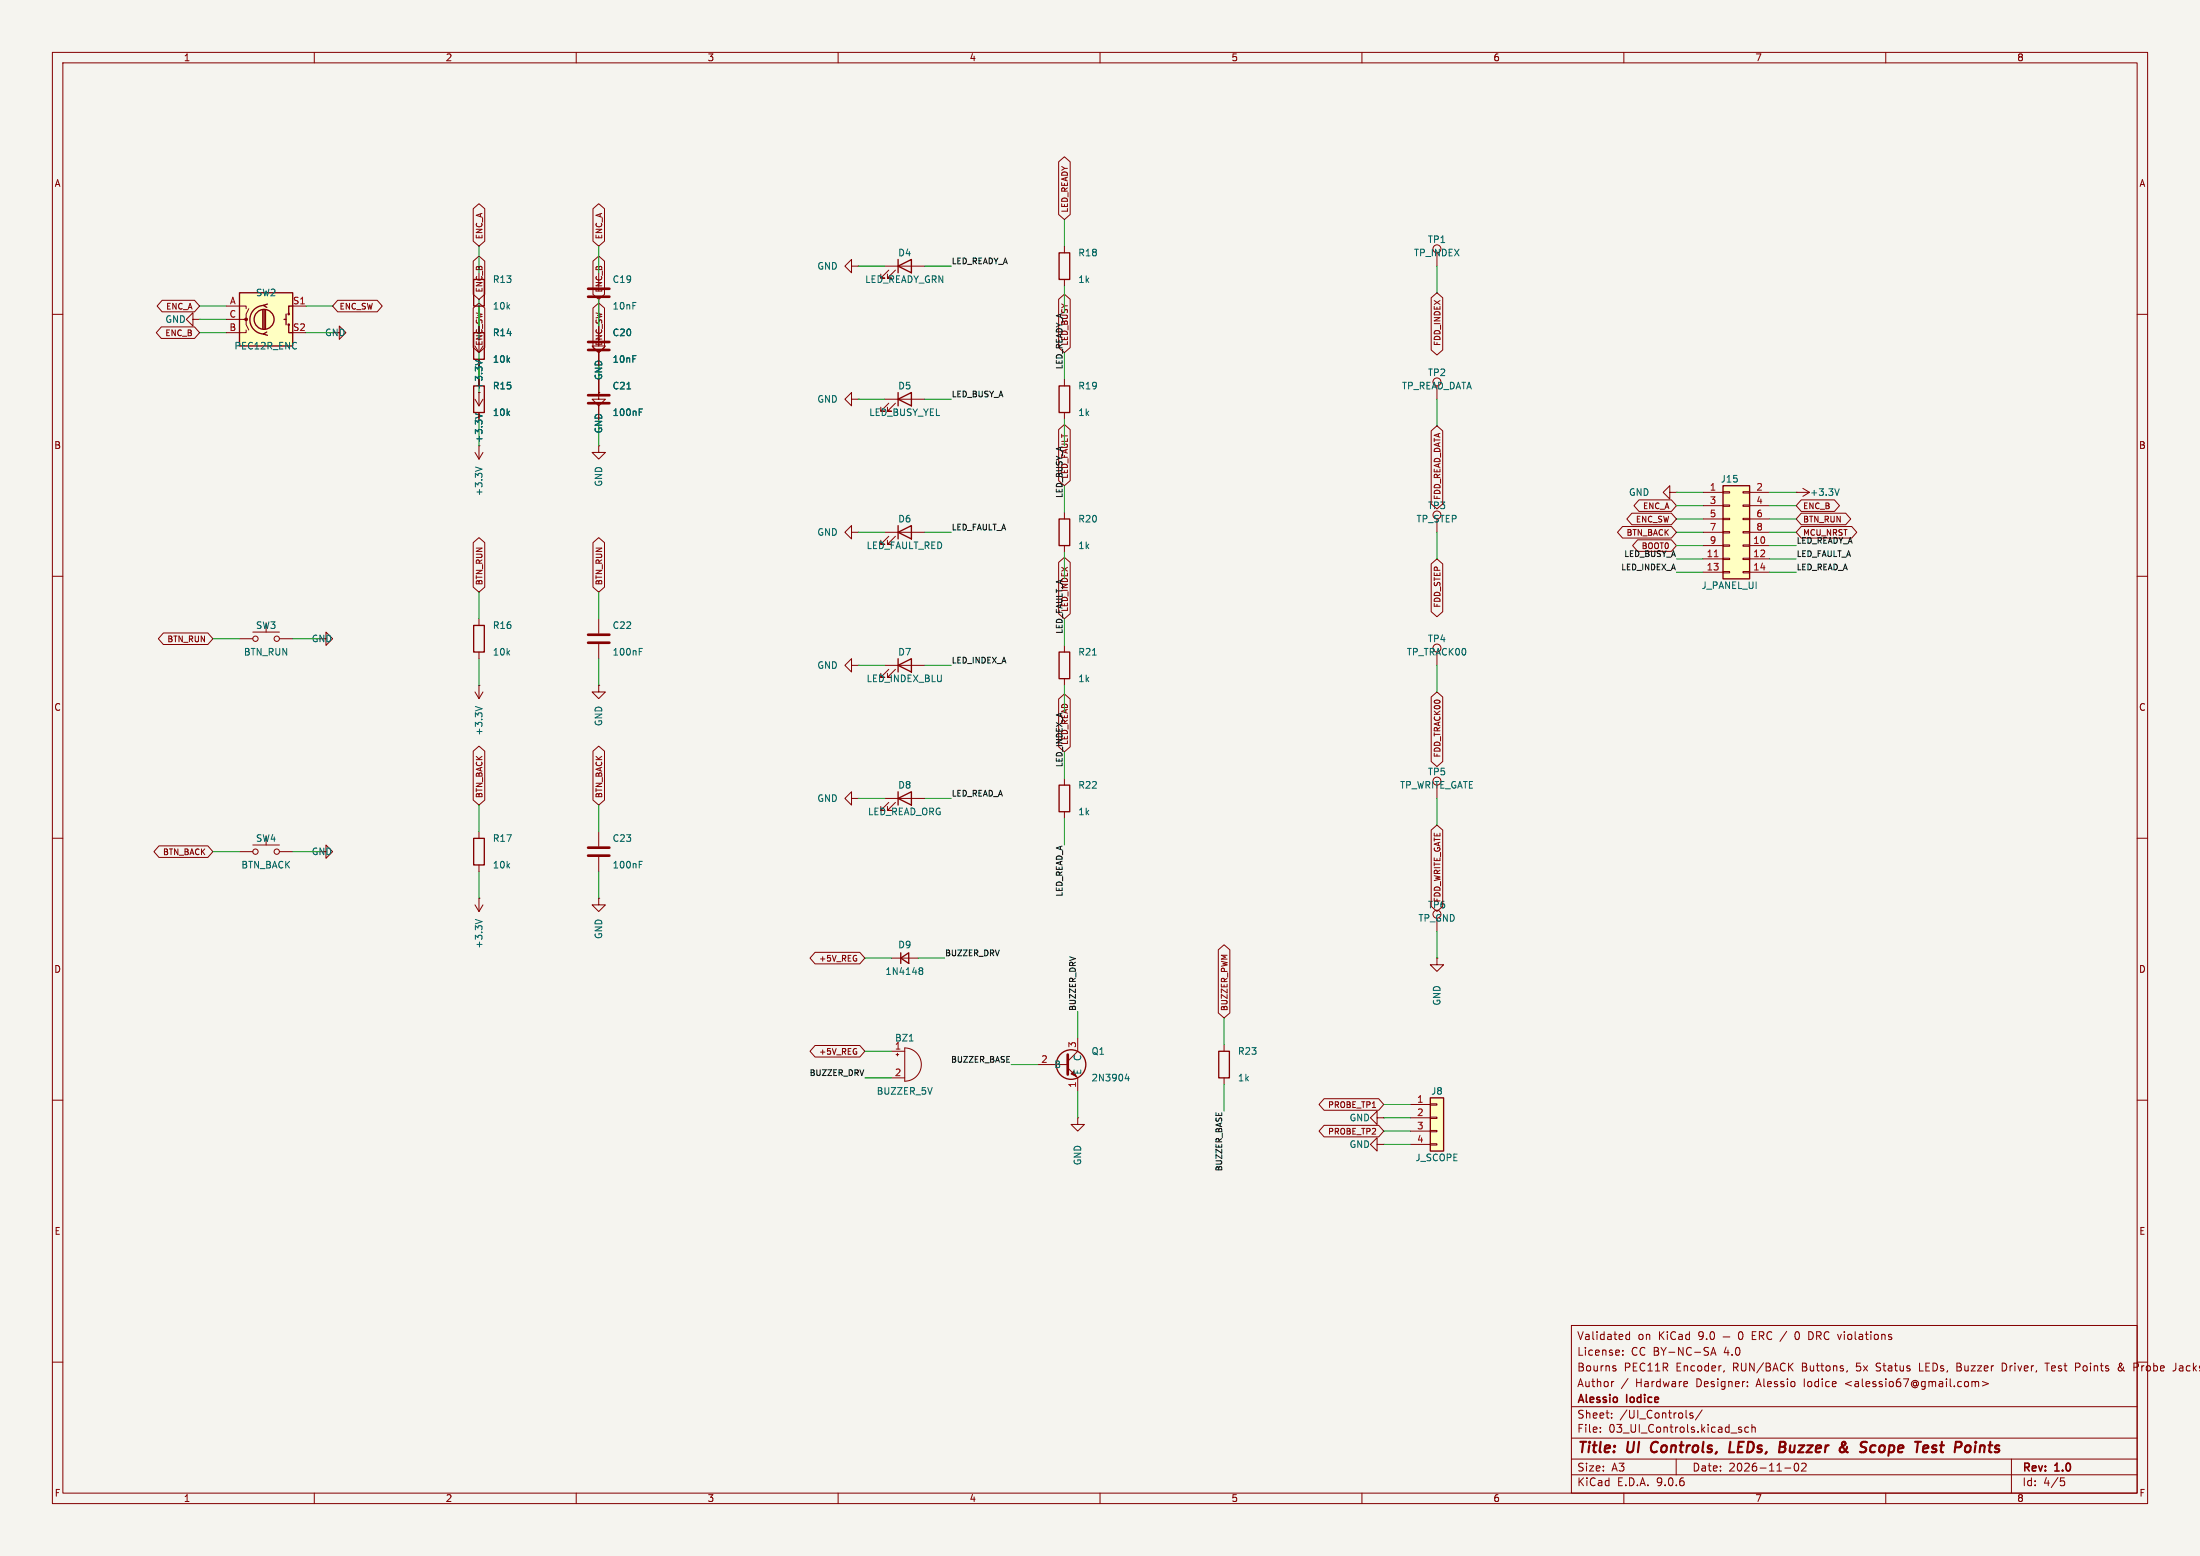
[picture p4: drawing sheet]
<svg xmlns="http://www.w3.org/2000/svg" width="420mm" height="297mm" viewBox="0 0 420 297" stroke-linecap="round" stroke-linejoin="round" font-family="sans-serif">
<path d="M0 0h420v297h-420z" fill="#f5f4ef" stroke="#f5f4ef" stroke-width=".19"/>
<g fill="none" stroke="#840000" stroke-width=".19">
<path d="M10 10h400v277h-400zM12 12h396v273h-396zM60 10v2M110 10v2M160 10v2M210 10v2M260 10v2M310 10v2M360 10v2M10 60h2M408 60h2M10 110h2"/>
<path d="M408 110h2M10 160h2M408 160h2M10 210h2M408 210h2M300 253h108v32h-108zM309.8 258.5v.2M309.8 257.8v.1M311.1 254.2v1.5M311.1 254.8l-.4-.1-.3 .3 .1 .6h.6M326.6 258.7l.5-1.5 .5 1.5M326.7 258.3h.7"/>
<path d="M328.9 255.2h1.3M332 254.3l.2-.1a.8 .8 0 0 1 .6 .7 .8 .8 0 0 1-.6 .8l-.2-.2-.1-.4zM343 254.2a.94 .94 0 0 0 0 1.5M345.3 254.2l.6 .1M345.9 255.6l-.6 .1M10 260h2M300 278.5h108M300 274.5h108M300 268.5h108M305.5 273.2v.2M305.5 272.5v.1M307.7 270.5v.2"/>
<path d="M307.7 269.8v.1M308.1 263.7l-.3 .1M308.1 261.2l.3 .1 .1 .2-.2 .2h-.3M308.1 260.7l.3 .1M310.8 263.1l-1.3 1.9M320 278.5v3M321.9 263.7l.3 .3-.8 .2M322.1 264.6l-.2 .1M323.2 269.8l-.4-.1-.2 .2 .1 .2 .5 .2v.3h-.6M324.9 269.1l-1.2 1.9M329.2 261.6l-.2 .3M331.9 272.8l.5 .2 .1 .1-.1 .2-.4 .1"/>
<path d="M331.9 272.5h.5M333.6 264.5v.2M333.6 263.8v.1M333.8 272.5l-.4-.1-.3 .3 .1 .6h.6M334.4 272.5l.3-.1 .3 .1 .1 .9M334.4 271.9v1.5M342.7 279.4l.2-.1a.8 .8 0 0 1 .5 .7 .8 .8 0 0 1-.5 .8l-.2-.2-.2-.4zM343.9 279.4l.6-.1 .2 .1 .1 .3-.9 1.1h.9M352.7 261.6l-.2 .3M366.4 260.2v1.5h.8M373.6 260.9h.5M374.1 260.2h-.5v1.5h.6"/>
<path d="M376.4 263.8l.5-.1 .2 .2M376.4 263.7v1M377.1 263.9l.2-.2 .4 .1v.9M377.1 263.9v.8M378.4 263.7l1.2 .4-1.2 .4M382.8 260.3l-.6-.1v1.5l.6-.1M384 278.5v6.5M390.4 260.2h.8M390.8 260.2v1.5M396.2 260.2h.6l.2 .1M397 260.8l-.2 .2h-.6M405.3 261.3l-.2 .2a.41 .41 0 0 1-.6 .1 .41 .41 0 0 1 0-.6l.5-.4v-.3h-.3l-.1 .2 .8 1.1"/>
<path d="M407.4 260.2h.5l.3 .3-.1 .4-.7 .1M408 260h2M415.4 260.2v1.1l-.2 .3M60 285v2M110 285v2M160 285v2M210 285v2M260 285v2M300 281.5h108M310 285v2M340.7 280.2h1.2M360 285v2"/>
<path d="M393.4 282.1h.7M393.5 282.7h.4l.3 .2-.2 .6-.5 .1"/>
</g>
<path d="M315.5 275.5a1.27 1.27 0 0 0-.1 1.6M330.3 275.2l-.2 2h.9M340.5 275.2l.2 .1a.51 .51 0 0 1 .1 .5 .51 .51 0 0 1-.4 .4l.3 .1a.58 .58 0 0 1-.3 .9M352.2 276.8l.6 .4M352.6 276.2l-.1 .4M357.3 276h.8M357.9 277.1l-.6 .1M369.7 276a.49 .49 0 0 0-.8 .3l.1 .1 .4 .1 .3 .3-.4 .4-.5-.1M378.1 275.9l-.2 1.3M378.2 276l-.2 .1" fill="none" stroke="#840000" stroke-width=".4"/>
<path d="M45.7 55.9h10.2v10.1h-10.2z" fill="#ffffc2"/>
<g fill="none" stroke="#840000" stroke-width=".25">
<path d="M45.7 55.9h10.2v10.1h-10.2zM50.2 59.2v3.5M50.4 58.3a2.73 2.73 0 0 0-2.7 2.7 2.73 2.73 0 0 0 2.7 2.8M50.4 59.2v3.5M50.7 59.2v3.5M51.1 58l-.8 .3 .6 .4M54.6 59.9v2.1M55.9 58.4h-.8v1.5M90.4 53.3h2.1v5.1h-2.1zM202.2 48.3h2v5h-2zM50.9 63.4l-.6 .4 .8 .2M54.2 61h.4"/>
<path d="M55.1 62v1.5h.8M90.4 63.5h2.1v5.1h-2.1zM171.4 101.6l2.6-1.3v2.6zM171.4 100.3v2.6M202.2 124.5h2v5h-2zM202.2 149.9h2v5h-2zM172 182.9l1.5-1v2zM172 181.9v2"/>
<circle cx="55.1" cy="59.9" r=".13"/>
<circle cx="50.4" cy="61" r="1.9"/>
<circle cx="55.1" cy="62" r=".13"/>
</g>
<g fill="none" stroke="#840000" stroke-width=".19">
<path d="M43.2 58.4h3.8v.5M47.5 58.9l-.5 1v1.1h-.5M55.9 58.4h2.5M91.4 58.4v1.3M114.3 52.1v2.8M114.3 56.9v2.8M203.2 47v1.3M203.2 53.3v1.3M43.2 61h3.8v1l.5 1M47 63v.5h-3.8M90.7 66l.7 1.3M91.4 64.8v2.5"/>
<path d="M91.4 68.6v1.3M92.2 66l-.8 1.3M114.3 64.8v1.2h1.3l-1.3 1.3-1.3-1.3h1.3M114.3 62.2v2.8M114.3 67.1v2.8M162.6 76.2v-1.3l-1.3 1.3 1.3 1.3v-1.3h1.2M163.8 76.2h.1M274.3 99.1v2.5M168.9 101.6h7.6M169.7 102.4l-1.6 1.5h.8h-.8v-.8M170.9 102.4l-1.5 1.5h.8h-.8v-.8M90.7 132.1l.7 1.3"/>
<path d="M91.4 130.8h.1M91.4 130.8v2.6M92.2 132.1l-.8 1.3M114.3 130.8v1.3h1.3l-1.3 1.3-1.3-1.3h1.3M114.3 130.8h.1M203.2 123.2v1.3M203.2 129.5v1.3M274.3 124.5v2.5M203.2 148.6v1.3M203.2 154.9v1.3M274.3 149.9v2.5M170.2 182.9h5.1"/>
<path d="M274.3 182.9v1.3h1.3l-1.3 1.2-1.3-1.2h1.3M274.3 182.9h.1M170.2 200.7h2.5M170.2 205.7h2.5M171.1 201.3h.5M171.3 201v.5M172.7 200a3.2 3.2 0 0 1 3.2 3.2 3.2 3.2 0 0 1-3.2 3.2z"/>
<circle cx="274.3" cy="98.3" r=".76"/>
<circle cx="274.3" cy="123.7" r=".76"/>
<circle cx="274.3" cy="149.1" r=".76"/>
</g>
<circle cx="47" cy="61" r=".25" fill="#840000" stroke="#840000" stroke-width=".19"/>
<path d="M90.7 68.8l1.3 .4M90.7 134.9l1.3 .4M208.6 125h.7M173.6 198.7h.7M175.6 185.2l.1 .1M175.6 184.8l.3-.1 .2 .2 .1 .1-.3 .3M175.7 185.3h.2M175.7 185.3h-.1M175.9 185.3l.3 .2-.1 .4-.2 .1-.3-.1" fill="none" stroke="#006464" stroke-width=".19"/>
<path d="M112.3 55.1h4M112.3 56.6h4M112.3 65.3h4M112.3 66.8h4" fill="none" stroke="#840000" stroke-width=".51"/>
<path d="M273 209.6h2.6v10.1h-2.6z" fill="#ffffc2"/>
<g fill="none" stroke="#840000" stroke-width=".25">
<path d="M171.4 50.8l2.6-1.3v2.6zM171.4 49.5v2.6M90.4 73.7h2.1v5h-2.1zM171.4 76.2l2.6-1.3v2.6zM171.4 74.9v2.6M202.2 73.7h2v5h-2zM202.2 99.1h2v5h-2zM90.4 119.4h2.1v5.1h-2.1zM171.4 127l2.6-1.3v2.6zM171.4 125.7v2.6M171.4 152.4l2.6-1.3v2.6zM171.4 151.1v2.6"/>
<path d="M232.7 200.7h2v5h-2zM273 209.6h2.6v10.1h-2.6z"/>
<circle cx="204.5" cy="203.2" r="2.82"/>
</g>
<g fill="none" stroke="#840000" stroke-width=".19">
<path d="M162.6 50.8v-1.3l-1.3 1.3 1.3 1.3v-1.3h1.2M163.8 50.8h.1M168.9 50.8h7.6M169.7 51.6l-1.6 1.5h.8h-.8v-.8M170.9 51.6l-1.5 1.5h.8h-.8v-.8M36.8 61v-1.3l-1.2 1.3 1.2 1.2v-1.2h1.3M38.1 61h.1M63.5 63.5h1.3v-1.3l1.2 1.3-1.2 1.3v-1.3M90.7 76.2l.7 1.3M91.4 74.9v2.6M91.4 78.7v1.3M92.2 76.2l-.8 1.3"/>
<path d="M114.3 74.9v1.3h1.3l-1.3 1.3-1.3-1.3h1.3M114.3 74.9h.1M114.3 72.4v2.8M114.3 77.2v2.8M168.9 76.2h7.6M169.7 77l-1.6 1.5h.8h-.8v-.8M170.9 77l-1.5 1.5h.8h-.8v-.8M203.2 72.4v1.3M203.2 78.7v1.3M90.7 86.4l.7 1.2M91.4 85.1v2.5M92.2 86.4l-.8 1.2"/>
<path d="M114.3 85.1v1.3h1.3l-1.3 1.2-1.3-1.2h1.3M114.3 85.1h.1M203.2 97.8v1.3M342.9 94h.1M342.9 94h2.5M344.2 93.2l1.2 .8M345.4 94l-1.2 .7M91.4 118.1v1.3M114.3 118.1v2.8M162.6 101.6v-1.3l-1.3 1.3 1.3 1.3v-1.3h1.2M163.8 101.6h.1M203.2 104.1v1.3"/>
<path d="M91.4 124.5v1.2M114.3 122.9v2.8M162.6 127v-1.3l-1.3 1.3 1.3 1.3v-1.3h1.2M163.8 127h.1M168.9 127h7.6M169.7 127.8l-1.6 1.5h.8h-.8v-.8M170.9 127.8l-1.5 1.5h.8h-.8v-.8M114.3 158.8v2.7M162.6 152.4v-1.3l-1.3 1.3 1.3 1.3v-1.3h1.2M163.8 152.4h.1M168.9 152.4h7.6M169.7 153.2l-1.6 1.5h.8h-.8v-.8"/>
<path d="M170.9 153.2l-1.5 1.5h.8h-.8v-.8M45.7 162.6h2.6M48.3 161.3h5M53.3 162.6h2.6M114.3 163.6v2.8M274.3 175.3v2.5M205.7 198.1v2.6l-1.9 1.9M233.7 199.4v1.3M198.1 203.2h5.7M203.8 203.8l1.9 1.9v2.6M205.7 213.4v1.2h1.3l-1.3 1.3-1.2-1.3h1.2M205.7 213.4h.1"/>
<path d="M233.7 205.7v1.3M262.9 213.4v-1.3l-1.3 1.3 1.3 1.2v-1.2h1.3M262.9 218.4v-1.2l-1.3 1.2 1.3 1.3v-1.3h1.3M264.2 213.4h.1M264.2 218.4h.1M269.2 210.8h3.8M269.2 213.4h3.8M269.2 215.9h3.8M269.2 218.4h3.8M273 210.7h1.3v.2h-1.3zM273 213.2h1.3v.3h-1.3zM273 215.8h1.3v.2h-1.3z"/>
<path d="M273 218.3h1.3v.3h-1.3z"/>
<circle cx="48.8" cy="162.6" r=".51"/>
<circle cx="52.8" cy="162.6" r=".51"/>
<circle cx="274.3" cy="174.5" r=".76"/>
</g>
<path d="M112.3 75.4h4M112.3 77h4M112.3 121.2h4M112.3 122.7h4M112.3 161.8h4M112.3 163.3h4M203.8 201.3v3.8" fill="none" stroke="#840000" stroke-width=".51"/>
<path d="M90.7 79l1.3 .4M119.7 74.2h.7M122 78.7h.5M122 78h.6M90.7 89.1l1.3 .5M351.1 93.3l-.4 1.3M122 124.4h.5M122 123.8h.6M122 165h.5M122 164.4h.6M215.1 205l-.3 .9h.8M215.4 205.5v.8" fill="none" stroke="#006464" stroke-width=".19"/>
<path d="M204.5 205l.5-.5 .5 1z" fill="#840000" stroke="#840000" stroke-width=".19"/>
<path d="M328.9 92.7h5.1v17.8h-5.1z" fill="#ffffc2"/>
<path d="M328.9 92.7h5.1v17.8h-5.1zM90.4 160h2.1v5.1h-2.1z" fill="none" stroke="#840000" stroke-width=".25"/>
<g fill="none" stroke="#840000" stroke-width=".19">
<path d="M90.3 39.8l1.1-.9 1.1 .9v6.2l-1.1 1-1.1-1zM113.2 39.8l1.1-.9 1.1 .9v6.2l-1.1 1-1.1-1zM202.1 30.9l1.1-1 1.1 1v10l-1.1 1-1.1-1zM31 57.3h6.1l1 1.1-1 1.1h-6.1l-1-1.1zM64.5 57.3h7.5l1 1.1-1 1.1h-7.5l-1-1.1zM90.3 49.8l1.1-.9 1.1 .9v6.4l-1.1 1-1.1-1zM90.3 58.8l1.1-1 1.1 1v7.5l-1.1 1-1.1-1zM113.2 49.8l1.1-.9 1.1 .9v6.4l-1.1 1-1.1-1zM113.2 58.8l1.1-1 1.1 1v7.5l-1.1 1-1.1-1zM202.1 57.1l1.1-.9 1.1 .9v9.2l-1.1 1-1.1-1zM273.2 56.8l1.1-.9 1.1 .9v10l-1.1 1-1.1-1zM274.3 48.3v2.5"/>
<path d="M30.8 62.4h6.3l1 1.1-1 1.1h-6.3l-1-1.1zM91.4 68.6v1.3M91.4 78.7v1.3M114.3 74.9h.1M114.3 62.2v2.8M114.3 67.1v2.8M114.3 72.4v2.8M114.3 77.2v2.8M274.3 73.7v2.5M202.1 82l1.1-1 1.1 1v9.7l-1.1 1-1.1-1zM273.2 82.2l1.1-.9 1.1 .9v14l-1.1 .9-1.1-.9zM311.5 98h7.6l.9 1.1-.9 1.1h-7.6l-.9-1.1z"/>
<path d="M312.9 95.4h6.2l.9 1.1-.9 1.1h-6.2l-1-1.1zM318.8 94v-1.3l-1.3 1.3 1.3 1.3v-1.3h1.2M320 94h.1M325.1 94h3.8M325.1 96.5h3.8M325.1 99.1h3.8M328.9 93.9h1.3v.2h-1.3zM328.9 96.4h1.3v.2h-1.3zM328.9 98.9h1.3v.3h-1.3zM332.7 93.9h1.3v.2h-1.3zM332.7 96.4h1.3v.2h-1.3zM332.7 98.9h1.3v.3h-1.3z"/>
<path d="M334 94h3.8M334 96.5h3.8M334 99.1h3.8M343.9 95.4h6.3l1 1.1-1 1.1h-6.3l-1-1.1zM343.9 98h8.5l.9 1.1-.9 1.1h-8.5l-1-1.1zM90.3 103.6l1.1-1 1.1 1v8.5l-1.1 .9-1.1-.9zM113.2 103.6l1.1-1 1.1 1v8.5l-1.1 .9-1.1-.9zM202.1 107.3l1.1-.9 1.1 .9v9.8l-1.1 1-1.1-1zM273.2 107.6l1.1-.9 1.1 .9v9.2l-1.1 .9-1.1-.9zM309.8 100.5h9.3l.9 1.1-.9 1.1h-9.3l-1-1.1zM312.6 103h6.5l.9 1.1-.9 1.1h-6.5l-.9-1.1zM325.1 101.6h3.8"/>
<path d="M325.1 104.1h3.8M325.1 106.7h3.8M325.1 109.2h3.8M328.9 101.5h1.3v.2h-1.3zM328.9 104h1.3v.3h-1.3zM328.9 106.6h1.3v.2h-1.3zM328.9 109.1h1.3v.2h-1.3zM332.7 101.5h1.3v.2h-1.3zM332.7 104h1.3v.3h-1.3zM332.7 106.6h1.3v.2h-1.3zM332.7 109.1h1.3v.2h-1.3zM334 101.6h3.8"/>
<path d="M334 104.1h3.8M334 106.7h3.8M334 109.2h3.8M343.9 100.5h9.6l1 1.1-1 1.1h-9.6l-1-1.1zM31.2 120.8h8.5l.9 1.1-.9 1.1h-8.5l-1-1.1zM45.7 121.9h2.6M48.3 120.7h5M53.3 121.9h2.6M61 121.9h1.2v-1.2l1.3 1.2-1.3 1.3v-1.3M202.1 133.4l1.1-.9 1.1 .9v9.1l-1.1 1-1.1-1zM273.2 133l1.1-.9 1.1 .9v12.4l-1.1 .9-1.1-.9zM90.3 143.4l1.1-1 1.1 1v9.3l-1.1 1-1.1-1z"/>
<path d="M91.4 158.8v1.2M113.2 143.4l1.1-1 1.1 1v9.3l-1.1 1-1.1-1zM273.2 158.4l1.1-.9 1.1 .9v14.6l-1.1 1-1.1-1zM30.4 161.5h9.3l.9 1.1-.9 1.1h-9.3l-1-1.1zM61 162.6h1.2v-1.3l1.3 1.3-1.3 1.2v-1.2M90.7 172.7l.7 1.3M91.4 171.5h.1M91.4 165.1v1.3M91.4 171.5v2.5M92.2 172.7l-.8 1.3M114.3 171.5v1.2h1.3l-1.3 1.3-1.3-1.3h1.3M114.3 171.5h.1"/>
<path d="M155.6 181.8h8.5l1 1.1-1 1.1h-8.5l-1-1.1zM155.6 199.6h8.5l1 1.1-1 1.1h-8.5l-1-1.1zM232.6 181.3l1.1-1 1.1 1v12l-1.1 1-1.1-1zM252.8 214.8h10.4l1 1.1-1 1.1h-10.4l-1-1.1zM252.8 209.7h10.4l1 1.1-1 1.1h-10.4l-1-1.1z"/>
<circle cx="274.3" cy="47.5" r=".76"/>
<circle cx="274.3" cy="72.9" r=".76"/>
<circle cx="48.8" cy="121.9" r=".51"/>
<circle cx="52.8" cy="121.9" r=".51"/>
</g>
<path d="M327.3 106.3h.7" fill="none" stroke="#a90000" stroke-width=".19"/>
<path d="M90.7 68.8l1.3 .4M90.7 79l1.3 .4M119.7 74.2h.7M122 78.7h.5M122 78h.6M90.7 175.5l1.3 .4" fill="none" stroke="#006464" stroke-width=".19"/>
<g fill="none" stroke="#009600" stroke-width=".19">
<path d="M38.1 58.4h5.1M58.4 58.4h5.1M91.4 47v5.1M91.4 57.2v7.6M114.3 47v5.1M114.3 57.2v7.6M163.8 50.8h5.1M176.5 50.8h5.1M203.2 41.9v5.1M203.2 54.6v5.1M274.3 50.8v5.1M38.1 63.5h5.1"/>
<path d="M38.1 61h5.1M58.4 63.5h5.1M91.4 67.3v7.6M114.3 67.3v7.6M163.8 76.2h5.1M176.5 76.2h5.1M203.2 67.3v5.1M274.3 76.2v5.1M91.4 80v5.1M114.3 80v5.1M203.2 80v5.1M203.2 92.7v5.1"/>
<path d="M320 94h5.1M320 96.5h5.1M320 99.1h5.1M337.8 94h5.1M337.8 96.5h5.1M337.8 99.1h5.1M91.4 113v5.1M114.3 113v5.1M163.8 101.6h5.1M176.5 101.6h5.1M203.2 105.4v5.1M203.2 118.1v5.1"/>
<path d="M274.3 101.6v5.1M320 101.6h5.1M320 104.1h5.1M320 106.7h5.1M320 109.2h5.1M337.8 101.6h5.1M337.8 104.1h5.1M337.8 106.7h5.1M337.8 109.2h5.1M40.6 121.9h5.1M55.9 121.9h5.1M91.4 125.7v5.1"/>
<path d="M114.3 125.7v5.1M163.8 127h5.1M176.5 127h5.1M203.2 130.8v5.1M274.3 127v5.1M91.4 153.7v5.1M114.3 153.7v5.1M163.8 152.4h5.1M176.5 152.4h5.1M203.2 143.5v5.1M203.2 156.2v5.1M274.3 152.4v5.1"/>
<path d="M40.6 162.6h5.1M55.9 162.6h5.1M91.4 166.4v5.1M114.3 166.4v5.1M274.3 177.8v5.1M165.1 182.9h5.1M175.3 182.9h5M205.7 193v5.1M233.7 194.3v5.1M165.1 200.7h5.1M165.1 205.7h5.1M193 203.2h5.1"/>
<path d="M205.7 208.3v5.1M233.7 207v5.1M264.2 210.8h5M264.2 213.4h5M264.2 218.4h5M264.2 215.9h5"/>
</g>
<g font-size="2.8" fill="#840000">
<text x="301" y="277.9">Title:</text>
<text x="310.6" y="277.9">UI</text>
<text x="316" y="277.9">Controls,</text>
<text x="331.8" y="277.9">LEDs,</text>
<text x="342.1" y="277.9">Buzzer</text>
<text x="354.4" y="277.9">&amp;</text>
<text x="359.2" y="277.9">Scope</text>
<text x="370.5" y="277.9">Test</text>
<text x="378.8" y="277.9">Points</text>
</g>
<g font-size="2.1" fill="#840000">
<text x="301" y="256">Validated</text>
<text x="312.6" y="256">on</text>
<text x="316.7" y="256">KiCad</text>
<text x="324.4" y="256">9.0</text>
<text x="335" y="256">ERC /</text>
<text x="343.5" y="256">0</text>
<text x="346.3" y="256">DRC violations</text>
<text x="301" y="262">Bourns</text>
<text x="301" y="259">License:</text>
<text x="310" y="262">PEC11R</text>
<text x="311.4" y="259">CC BY-NC-SA</text>
<text x="320" y="262">Encoder,</text>
<text x="329.2" y="259">4.0</text>
<text x="331" y="262">RUN/BACK</text>
<text x="344.3" y="262">Buttons,</text>
<text x="354.8" y="262">5x</text>
<text x="358.7" y="262">Status</text>
<text x="367.1" y="262">LEDs,</text>
<text x="374.4" y="262">Buzzer</text>
<text x="383.2" y="262">Driver,</text>
<text x="391.7" y="262">Test</text>
<text x="397.5" y="262">Points</text>
<text x="405.8" y="262">&amp;</text>
<text x="409" y="262">Probe</text>
<text x="416.7" y="262">Jacks</text>
<text x="301" y="268.2">Alessio</text>
<text x="301" y="265">Author</text>
<text x="310.6" y="268.2">Iodice</text>
<text x="312.3" y="265">Hardware</text>
<text x="324" y="265">Designer:</text>
<text x="335.6" y="265">Alessio</text>
<text x="344.8" y="265">Iodice</text>
<text x="352.8" y="265">&lt;alessio67@gmail.com&gt;</text>
<text x="301" y="273.7">File:</text>
<text x="301" y="271">Sheet:</text>
<text x="307.1" y="273.7">03_UI_Controls.kicad_sch</text>
<text x="309.2" y="271">/UI_Controls/</text>
<text x="301" y="281.1">Size:</text>
<text x="307.6" y="281.1">A3</text>
<text x="323" y="281.1">Date:</text>
<text x="330" y="281.1">2026-11-02</text>
<text x="386" y="281.3">Rev:</text>
<text x="392.4" y="281.3">1.0</text>
<text x="301" y="283.9">KiCad</text>
<text x="308.7" y="283.9">E.D.A.</text>
<text x="316.3" y="283.9">9.0.6</text>
<text x="386" y="283.9">Id:</text>
<text x="390.1" y="283.9">4/5</text>
</g>
<g font-size="1.8" fill="#840000">
<text x="35" y="11.9">1</text>
<text x="85" y="11.9">2</text>
<text x="135" y="11.9">3</text>
<text x="185" y="11.9">4</text>
<text x="235" y="11.9">5</text>
<text x="285" y="11.9">6</text>
<text x="335" y="11.9">7</text>
<text x="385" y="11.9">8</text>
<text x="10.3" y="35.9">A</text>
<text x="408.3" y="35.9">A</text>
<text x="92.3" y="74.5" transform="rotate(-90 92.3 74.5)">+3.3V</text>
<text x="10.3" y="85.9">B</text>
<text x="408.2" y="85.9">B</text>
<text x="10.3" y="135.9">C</text>
<text x="408.2" y="135.9">C</text>
<text x="272.5" y="173.6">TP6</text>
<text x="10.3" y="185.9">D</text>
<text x="408.2" y="185.9">D</text>
<text x="10.3" y="235.9">E</text>
<text x="408.3" y="235.9">E</text>
<text x="10.3" y="285.9">F</text>
<text x="35" y="286.9">1</text>
<text x="85" y="286.9">2</text>
<text x="135" y="286.9">3</text>
<text x="185" y="286.9">4</text>
<text x="235" y="286.9">5</text>
<text x="285" y="286.9">6</text>
<text x="335" y="286.9">7</text>
<text x="385" y="286.9">8</text>
<text x="408.3" y="285.9">F</text>
</g>
<g font-size="1.8" fill="#006464">
<text x="272.5" y="46.6">TP1</text>
<text x="155.9" y="51.7">GND</text>
<text x="171.4" y="49.1">D4</text>
<text x="205.7" y="49.1">R18</text>
<text x="269.8" y="49.1">TP_INDEX</text>
<text x="48.8" y="56.7">SW2</text>
<text x="94" y="59.3">10k</text>
<text x="94" y="54.2">R13</text>
<text x="116.8" y="54.2">C19</text>
<text x="116.8" y="59.3">10nF</text>
<text x="165.1" y="54.2">LED_READY_GRN</text>
<text x="205.7" y="54.2">1k</text>
<text x="31.5" y="61.8">GND</text>
<text x="62" y="64.4">GND</text>
<text x="94" y="64.4">R14</text>
<text x="116.8" y="64.4">C20</text>
<text x="44.7" y="66.9">PEC12R_ENC</text>
<text x="94" y="69.4">10k</text>
<text x="116.8" y="69.4">10nF</text>
<text x="272.5" y="72">TP2</text>
<text x="94" y="74.5">R15</text>
<text x="115.2" y="72.7" transform="rotate(-90 115.2 72.7)">GND</text>
<text x="116.8" y="74.5">C21</text>
<text x="155.9" y="77.1">GND</text>
<text x="171.4" y="74.5">D5</text>
<text x="205.7" y="74.5">R19</text>
<text x="267.5" y="74.5">TP_READ_DATA</text>
<text x="94" y="79.6">10k</text>
<text x="115.2" y="82.8" transform="rotate(-90 115.2 82.8)">GND</text>
<text x="116.8" y="79.6">100nF</text>
<text x="165.8" y="79.6">LED_BUSY_YEL</text>
<text x="205.7" y="79.6">1k</text>
<text x="92.3" y="84.6" transform="rotate(-90 92.3 84.6)">+3.3V</text>
<text x="92.3" y="94.8" transform="rotate(-90 92.3 94.8)">+3.3V</text>
<text x="115.2" y="93" transform="rotate(-90 115.2 93)">GND</text>
<text x="310.9" y="94.8">GND</text>
<text x="328.4" y="92.3">J15</text>
<text x="345.4" y="94.8">+3.3V</text>
<text x="171.4" y="99.9">D6</text>
<text x="205.7" y="99.9">R20</text>
<text x="270.3" y="99.9">TP_STEP</text>
<text x="272.5" y="97.4">TP3</text>
<text x="155.9" y="102.5">GND</text>
<text x="165.3" y="105">LED_FAULT_RED</text>
<text x="205.7" y="105">1k</text>
<text x="324.7" y="112.6">J_PANEL_UI</text>
<text x="46.5" y="125.3">BTN_RUN</text>
<text x="48.8" y="120.2">SW3</text>
<text x="59.4" y="122.8">GND</text>
<text x="94" y="125.3">10k</text>
<text x="94" y="120.2">R16</text>
<text x="116.8" y="125.3">100nF</text>
<text x="116.8" y="120.2">C22</text>
<text x="171.4" y="125.3">D7</text>
<text x="205.7" y="125.3">R21</text>
<text x="268.5" y="125.3">TP_TRACK00</text>
<text x="272.5" y="122.8">TP4</text>
<text x="155.9" y="127.9">GND</text>
<text x="165.3" y="130.4">LED_INDEX_BLU</text>
<text x="205.7" y="130.4">1k</text>
<text x="92.3" y="140.5" transform="rotate(-90 92.3 140.5)">+3.3V</text>
<text x="115.2" y="138.7" transform="rotate(-90 115.2 138.7)">GND</text>
<text x="272.5" y="148.2">TP5</text>
<text x="155.9" y="153.3">GND</text>
<text x="165.6" y="155.8">LED_READ_ORG</text>
<text x="171.4" y="150.7">D8</text>
<text x="205.7" y="150.7">R22</text>
<text x="205.7" y="155.8">1k</text>
<text x="267.2" y="150.7">TP_WRITE_GATE</text>
<text x="48.8" y="160.9">SW4</text>
<text x="94" y="160.9">R17</text>
<text x="116.8" y="160.9">C23</text>
<text x="46" y="166">BTN_BACK</text>
<text x="59.4" y="163.4">GND</text>
<text x="94" y="166">10k</text>
<text x="116.8" y="166">100nF</text>
<text x="115.2" y="179.3" transform="rotate(-90 115.2 179.3)">GND</text>
<text x="270.7" y="176.1">TP_GND</text>
<text x="92.3" y="181.2" transform="rotate(-90 92.3 181.2)">+3.3V</text>
<text x="171.4" y="181.2">D9</text>
<text x="168.9" y="186.3">1N4148</text>
<text x="275.2" y="192" transform="rotate(-90 275.2 192)">GND</text>
<text x="170.7" y="200.4">1</text>
<text x="170.8" y="199">BZ1</text>
<text x="206.6" y="202.6" transform="rotate(-90 206.6 202.6)">C</text>
<text x="208.3" y="201.5">Q1</text>
<text x="236.2" y="201.5">R23</text>
<text x="167.3" y="209.1">BUZZER_5V</text>
<text x="201.2" y="204.1">B</text>
<text x="206.6" y="205.2" transform="rotate(-90 206.6 205.2)">E</text>
<text x="208.3" y="206.6">2N3904</text>
<text x="236.2" y="206.6">1k</text>
<text x="273.1" y="209.1">J8</text>
<text x="257.5" y="214.2">GND</text>
<text x="257.5" y="219.3">GND</text>
<text x="270.1" y="221.8">J_SCOPE</text>
<text x="206.6" y="222.5" transform="rotate(-90 206.6 222.5)">GND</text>
</g>
<g font-size="1.8" fill="#a90000">
<text x="43.8" y="58.2">A</text>
<text x="55.8" y="58.2">S1</text>
<text x="43.7" y="60.7">C</text>
<text x="43.7" y="63.2">B</text>
<text x="55.8" y="63.2">S2</text>
<text x="326.3" y="93.7">1</text>
<text x="335.2" y="93.7">2</text>
<text x="326.3" y="96.3">3</text>
<text x="326.3" y="98.8">5</text>
<text x="326.3" y="101.3">7</text>
<text x="335.2" y="96.3">4</text>
<text x="335.2" y="98.8">6</text>
<text x="335.2" y="101.3">8</text>
<text x="325.7" y="106.4">11</text>
<text x="326.3" y="103.9">9</text>
<text x="334.6" y="103.9">10</text>
<text x="334.6" y="106.4">12</text>
<text x="325.7" y="109">13</text>
<text x="334.6" y="109">14</text>
<text x="198.7" y="202.9">2</text>
<text x="205.5" y="200.1" transform="rotate(-90 205.5 200.1)">3</text>
<text x="170.7" y="205.5">2</text>
<text x="205.5" y="207.7" transform="rotate(-90 205.5 207.7)">1</text>
<text x="270.4" y="210.6">1</text>
<text x="270.4" y="213.1">2</text>
<text x="270.4" y="215.6">3</text>
<text x="270.4" y="218.2">4</text>
</g>
<g font-size="1.5" fill="#840000">
<text x="204.1" y="40.7" transform="rotate(-90 204.1 40.7)">LED_READY</text>
<text x="92.3" y="45.8" transform="rotate(-90 92.3 45.8)">ENC_A</text>
<text x="115.2" y="45.8" transform="rotate(-90 115.2 45.8)">ENC_A</text>
<text x="31.6" y="59.3">ENC_A</text>
<text x="64.7" y="59.3">ENC_SW</text>
<text x="92.3" y="55.9" transform="rotate(-90 92.3 55.9)">ENC_B</text>
<text x="115.2" y="55.9" transform="rotate(-90 115.2 55.9)">ENC_B</text>
<text x="31.4" y="64.4">ENC_B</text>
<text x="92.3" y="66.1" transform="rotate(-90 92.3 66.1)">ENC_SW</text>
<text x="115.2" y="66.1" transform="rotate(-90 115.2 66.1)">ENC_SW</text>
<text x="275.2" y="66.2" transform="rotate(-90 275.2 66.2)">FDD_INDEX</text>
<text x="275.2" y="95.5" transform="rotate(-90 275.2 95.5)">FDD_READ_DATA</text>
<text x="312.2" y="99.9">ENC_SW</text>
<text x="313.5" y="97.4">ENC_A</text>
<text x="344.1" y="97.4">ENC_B</text>
<text x="344.1" y="99.9">BTN_RUN</text>
<text x="310.4" y="102.5">BTN_BACK</text>
<text x="92.3" y="111.8" transform="rotate(-90 92.3 111.8)">BTN_RUN</text>
<text x="115.2" y="111.8" transform="rotate(-90 115.2 111.8)">BTN_RUN</text>
<text x="275.2" y="116.1" transform="rotate(-90 275.2 116.1)">FDD_STEP</text>
<text x="31.8" y="122.8">BTN_RUN</text>
<text x="275.2" y="144.7" transform="rotate(-90 275.2 144.7)">FDD_TRACK00</text>
<text x="92.3" y="152.4" transform="rotate(-90 92.3 152.4)">BTN_BACK</text>
<text x="115.2" y="152.4" transform="rotate(-90 115.2 152.4)">BTN_BACK</text>
<text x="31" y="163.4">BTN_BACK</text>
<text x="275.2" y="172.4" transform="rotate(-90 275.2 172.4)">FDD_WRITE_GATE</text>
<text x="156.2" y="183.7">+5V_REG</text>
<text x="234.5" y="193.1" transform="rotate(-90 234.5 193.1)">BUZZER_PWM</text>
<text x="156.2" y="201.5">+5V_REG</text>
<text x="253.4" y="211.7">PROBE_TP1</text>
<text x="253.4" y="216.8">PROBE_TP2</text>
</g>
<g font-size="1.5" fill="#0f0f0f">
<text x="181.6" y="50.5">LED_READY_A</text>
<text x="202.9" y="70.6" transform="rotate(-90 202.9 70.6)">LED_READY_A</text>
<text x="204.1" y="66.1" transform="rotate(-90 204.1 66.1)">LED_BUSY</text>
<text x="181.6" y="75.9">LED_BUSY_A</text>
<text x="202.9" y="95.2" transform="rotate(-90 202.9 95.2)">LED_BUSY_A</text>
<text x="204.1" y="91.5" transform="rotate(-90 204.1 91.5)">LED_FAULT</text>
<text x="181.6" y="101.3">LED_FAULT_A</text>
<text x="310" y="106.4">LED_BUSY_A</text>
<text x="313.3" y="105">BOOT0</text>
<text x="342.9" y="106.4">LED_FAULT_A</text>
<text x="342.9" y="103.8">LED_READY_A</text>
<text x="344.1" y="102.5">MCU_NRST</text>
<text x="309.4" y="108.9">LED_INDEX_A</text>
<text x="342.9" y="108.9">LED_READ_A</text>
<text x="204.1" y="116.9" transform="rotate(-90 204.1 116.9)">LED_INDEX</text>
<text x="202.9" y="121.1" transform="rotate(-90 202.9 121.1)">LED_FAULT_A</text>
<text x="181.6" y="126.7">LED_INDEX_A</text>
<text x="204.1" y="142.3" transform="rotate(-90 204.1 142.3)">LED_READ</text>
<text x="202.9" y="146.6" transform="rotate(-90 202.9 146.6)">LED_INDEX_A</text>
<text x="181.6" y="152.1">LED_READ_A</text>
<text x="202.9" y="171.3" transform="rotate(-90 202.9 171.3)">LED_READ_A</text>
<text x="180.3" y="182.6">BUZZER_DRV</text>
<text x="205.4" y="193" transform="rotate(-90 205.4 193)">BUZZER_DRV</text>
<text x="181.4" y="202.9">BUZZER_BASE</text>
<text x="154.4" y="205.4">BUZZER_DRV</text>
<text x="233.4" y="223.7" transform="rotate(-90 233.4 223.7)">BUZZER_BASE</text>
</g>
</svg>
